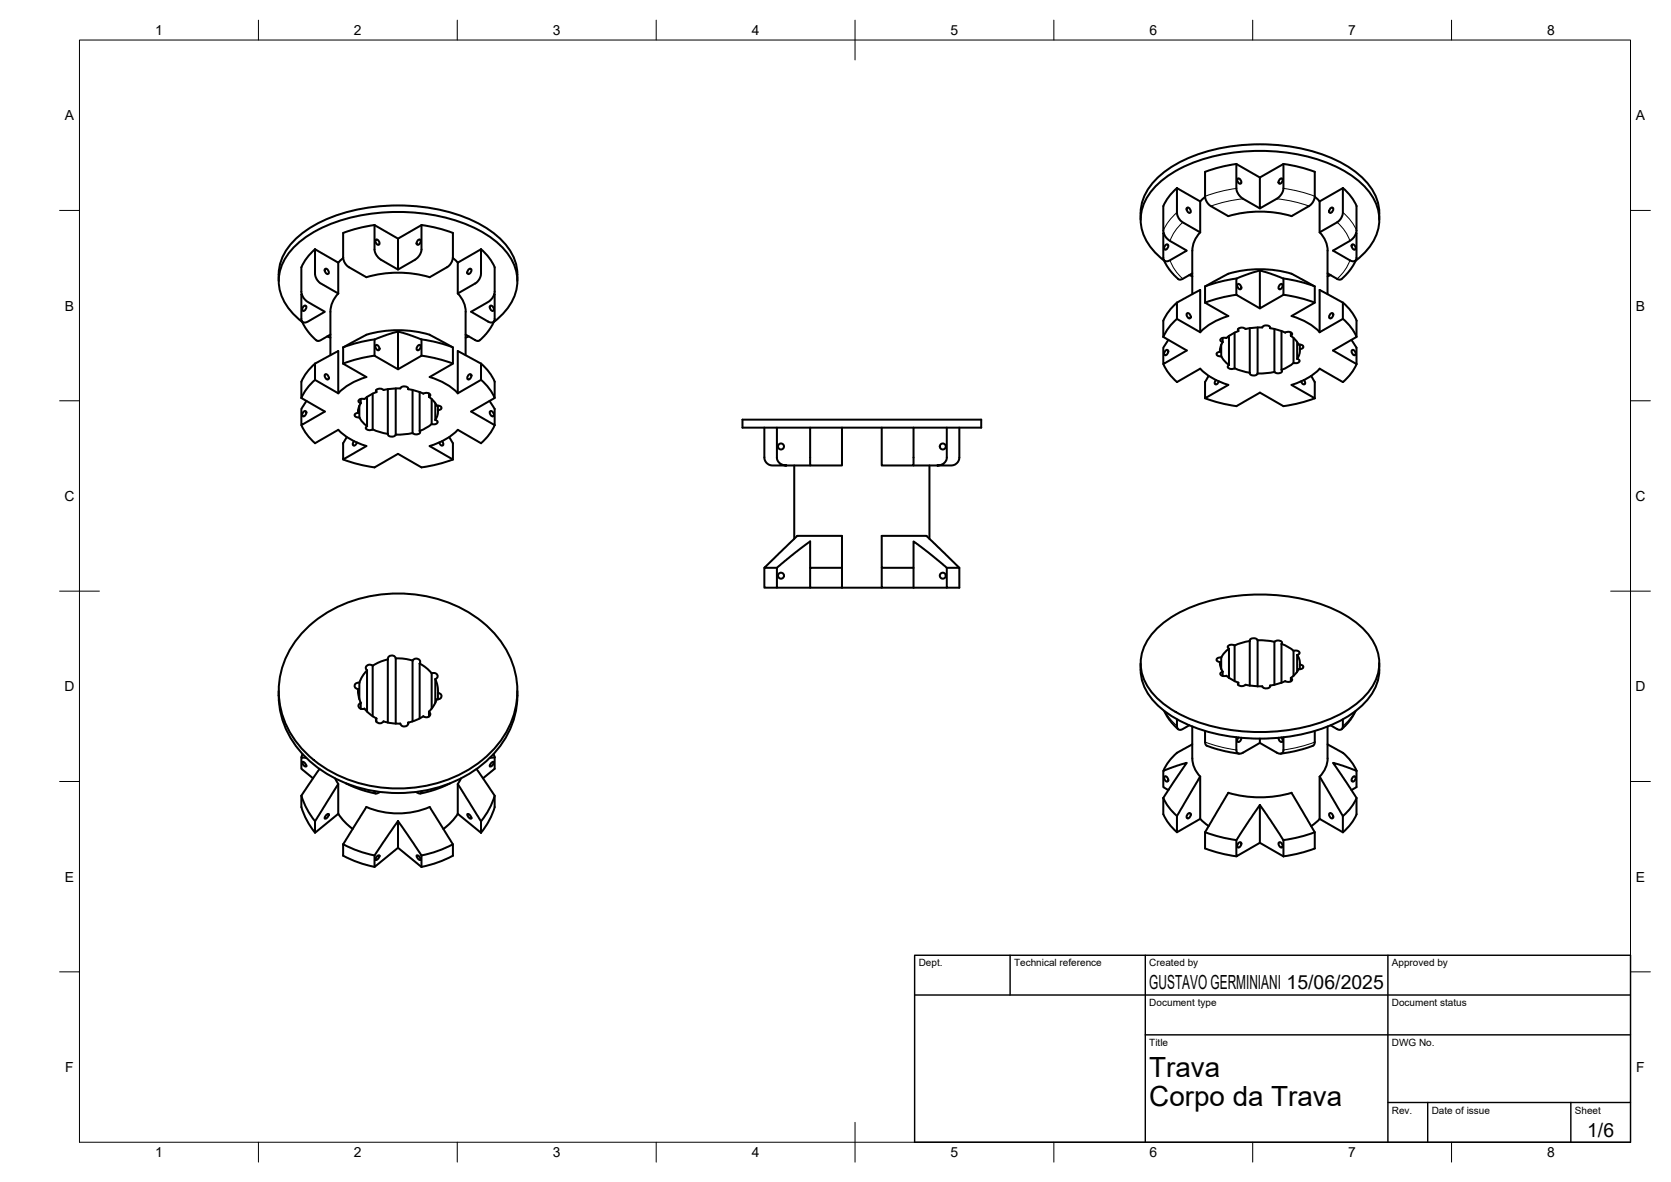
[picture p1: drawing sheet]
<svg xmlns="http://www.w3.org/2000/svg" width="420mm" height="297mm" viewBox="0 0 420 297" stroke-linecap="round" stroke-linejoin="round" font-family="sans-serif">
<!-- layer: Visible -->
<g fill="none" stroke="#000" stroke-width=".51">
<path d="M86.3 58.6v6.1l.3 1.2 1 1.2 4.5 2.6M94.2 56.6v6.3l.3 .9 .6 .9 .7 .6 4.3 2.4M94.2 56.6l5.9 3.4M94.2 56.6l-3.7 .6-4.2 1.3M100.1 60l5.9-3.4v6.3l-.3 .9-.6 .9-.8 .6-4.2 2.4zM106 56.6l.9 .1a34.2 34.2 0 0 1 7 1.9v6.1l-.4 1.2-.9 1.2-4.6 2.6a28.3 28.3 0 0 0-15.9 0M286.8 53.6v1.6M286.8 53.5a13.3 13.3 0 0 1 5.8-10.2 40.2 40.2 0 0 1 24.2-7 40.2 40.2 0 0 1 24.2 7 13.2 13.2 0 0 1 5.8 11.9M295.9 47.3v6.3l.5 1.2 1 1.1 4.4 2.5M295.9 47.3l5.9 3.3M295.9 47.3a12.6 12.6 0 0 0-3.4 4.5v6.3l.4 1.1 1.2 1.3 4.3 2.5-4.3 2.5-.6 .2-.6-.1-.4-.7 .1-6.3M298.4 52.3a.76 .76 0 0 1 .9 .3 .76 .76 0 0 1-.1 .9l-.7-.5z"/>
<path d="M301.8 50.6v7.8M301.8 58.4l-1.3 1.9-.7 2v11.6M303 43.2v6.2l.4 1.3 1 1.1 4.5 2.5a28.4 28.4 0 0 1 15.9 0M303 49.5l-1.2 1.1M310.9 41.2l-3.6 .7-4.3 1.3M311.1 44.9a.76 .76 0 0 1 .9 .4 .76 .76 0 0 1-.1 .9l-.7-.5zM316.8 44.6l-5.9-3.4v6.2l.2 1 1.2 1.4 4.5 2.6M316.8 44.6l5.9-3.4v6.2l-.3 1-1.2 1.4-4.4 2.6zM321.8 45.1l.5-.3a.76 .76 0 0 1 .1 .9 .76 .76 0 0 1-.9 .4v-.6zM322.7 41.2l4.5 .9 3.4 1.1v6.2l-.4 1.3-1 1.1-4.5 2.5M330.6 49.5l1.2 1.1M331.8 50.6l5.9-3.3v6.3l-.5 1.2-1 1.1-4.4 2.5"/>
<path d="M331.8 50.6v7.8M331.8 58.4l1.4 1.9 .6 2v11.6M334.5 52.4l.5-.3a.76 .76 0 0 1 .1 .9 .76 .76 0 0 1-.8 .4l-.1-.5zM337.7 47.3a12.6 12.6 0 0 1 3.4 4.5M341.1 51.8v6.3l-.4 1.1-1.2 1.3-4.3 2.5 4.3 2.5 .6 .2 .6-.1 .4-.7-.1-6.3M70.1 70.6a13.1 13.1 0 0 1 5.8-11.9 40.1 40.1 0 0 1 24.2-7.1 40.1 40.1 0 0 1 24.2 7.1 13.3 13.3 0 0 1 5.8 11.9M75.8 67.2v6.3l.3 1 1.2 1.3 4.4 2.5-4.3 2.5-.6 .3-.7-.2-.3-.6 .1-6.4M76.3 77l.5-.2a.76 .76 0 0 1 .1 .9 .76 .76 0 0 1-.9 .3v-.5zM79.2 62.6v6.2l.4 1.3 .9 1 4.5 2.7M79.2 62.6l5.8 3.4M79.2 62.6a12.7 12.7 0 0 0-3.4 4.6M81.7 67.6a.76 .76 0 0 1 .8 .4 .76 .76 0 0 1-.1 .9l-.6-.5z"/>
<path d="M85 66v7.8M85.1 73.7l-1.4 1.9-.6 2.1v11.6M86.3 64.8l-1.2 1.2M94.4 60.3a.76 .76 0 0 1 .9 .3 .76 .76 0 0 1-.1 .9l-.7-.4zM105.1 60.4l.4-.2a.76 .76 0 0 1 .1 .9 .76 .76 0 0 1-.8 .3v-.5zM113.9 64.8l1.2 1.2M115.1 66v7.8M115.1 73.7l1 1.3 .6 1.3 .4 2M117.1 78.3v11M117.8 67.7l.5-.2a.76 .76 0 0 1 .1 .9 .76 .76 0 0 1-.8 .4l-.1-.6zM120.9 62.6v6.2l-.3 1.3-1 1-4.5 2.7M120.9 62.6l-5.8 3.4"/>
<path d="M120.9 62.6a12.3 12.3 0 0 1 3.5 4.6v6.3l-.3 1-1.2 1.3-4.4 2.5 4.3 2.5 .6 .3 .7-.2 .3-.6-.1-6.4M123.2 76.9a.76 .76 0 0 1 .8 .3 .76 .76 0 0 1-.1 1l-.6-.5zM292.6 65.2l1.4 2.5 2.2 2.4M292.7 65.5a12.8 12.8 0 0 1-5.7-12 15.5 15.5 0 0 1 7.8-10.1 45.9 45.9 0 0 1 30.6-4.8 32.5 32.5 0 0 1 17.7 8.3 11.1 11.1 0 0 1 .5 16.1l-2.7 2.5M293 61.6l.5-.2a.76 .76 0 0 1 .1 .9 .76 .76 0 0 1-.8 .4l-.1-.6zM295.9 76.1l5.9-3.2v10.6M295.9 76.1v4l5.9 3.4M295.9 76a12.6 12.6 0 0 0-3.4 4.6v4.1M298.4 78.8a.76 .76 0 0 1 .9 .3 .76 .76 0 0 1-.1 .9l-.7-.4zM299 69.1l.8 .3M299.8 68.7l-2.5 1.4-.7 .2-.4-.2M308.9 79.4a16.1 16.1 0 0 0-7.1 4.1"/>
<path d="M310.9 70l-3.6 .7-4.3 1.3M310.9 74.1l-3.6 .7-4.3 1.3M311.1 71.5a.76 .76 0 0 1 .9 .3 .76 .76 0 0 1-.1 .9l-.7-.5zM316.8 68l2.8 .8 3.1 1.2v4.1l-5.9 3.4zM316.8 68l-2.8 .8-3.1 1.2v4.1l5.9 3.4M321.8 71.6l.5-.3a.76 .76 0 0 1 .1 .9 .76 .76 0 0 1-.9 .4v-.5zM322.7 70l3.7 .7 4.2 1.3M322.7 74.1l3.7 .7 4.2 1.3M324.7 68.8l5.9 3.2v4.1l-5.9 3.3M324.8 68.8a26 26 0 0 0-16.7 .4l-5.1 2.8v4.1l5.8 3.3M324.8 79.4a16.1 16.1 0 0 1 7 4.1M331.8 72.9l5.9 3.2v4l-5.9 3.4z"/>
<path d="M333.8 68.7l2.5 1.4 .7 .2 .3-.2M334.5 78.9l.5-.2a.76 .76 0 0 1 .1 .9 .76 .76 0 0 1-.8 .3l-.1-.5zM334.6 69.1l-.8 .3M337.7 76a12.6 12.6 0 0 1 3.4 4.6M339.9 61.5a.76 .76 0 0 1 .8 .4 .76 .76 0 0 1-.1 .9l-.6-.5zM341 65.2l-1.4 2.5-2.2 2.4M75.8 95.9v4.1l5.9 3.4-5.9 3.4v-4l1.3-2M75.9 80.6l1.3 2.4 1.2 1.4 1.3 1.2h.7l2.7-1.5M76 80.9a12.8 12.8 0 0 1-5.8-12 15.5 15.5 0 0 1 7.9-10.1 45.8 45.8 0 0 1 30.6-4.8 32.5 32.5 0 0 1 17.7 8.3 11.2 11.2 0 0 1 .4 16.2l-2.7 2.4M79.2 91.4l5.8-3.2v10.6l-5.8-3.3zM79.2 91.4a12.7 12.7 0 0 0-3.4 4.5M79.2 95.5a12.7 12.7 0 0 0-3.4 4.5"/>
<path d="M81.7 94.1a.76 .76 0 0 1 .8 .4 .76 .76 0 0 1-.1 .9l-.6-.5zM82.3 84.5l.8 .4M92.1 84.1l-5.8 3.2v4.1l5.8 3.3M92.1 94.7a16.1 16.1 0 0 0-7 4.1M92.1 84.1a26.7 26.7 0 0 1 16.4 .3l5.4 2.9v4.1l-5.9 3.3a16 16 0 0 1 7.1 4.1M92.3 99.7v7.4l-.3 .4a1.18 1.18 0 0 0 1.7 .4M93.7 98.9v9M94.2 85.3l-3.7 .7-4.2 1.3M94.2 89.4l-3.7 .7-4.2 1.3M94.4 86.8a.76 .76 0 0 1 .9 .3 .76 .76 0 0 1-.1 .9l-.7-.4zM94.6 98v.5M94.7 98.5l-1.7 .8-1.4 1-.8-.1-.5 .2-.2 .4 .1 .2 .5 .3"/>
<path d="M97.5 97.8v11.2M99.5 97.6v11.6M100.1 83.3v9.5l5.9-3.4M100.1 83.3l5.9 2M100.1 83.3l-5.9 2v4.1l5.9 3.4M102.6 97.8l1.8 .4 2.1 .7a1.18 1.18 0 0 1 1.7 .5l-.3 .3M102.6 97.8a1.11 1.11 0 0 0-.9-.7 1.11 1.11 0 0 0-1 .5l-1.9 .1-2.4 .3a1.18 1.18 0 0 0-1.9 .3l.1 .2M102.6 97.6v.2M103.7 98v10.8M105.1 86.9l.4-.2a.76 .76 0 0 1 .1 .9 .76 .76 0 0 1-.8 .3v-.5zM105.5 98.5v9.8M106 85.3v4.1"/>
<path d="M106 85.3l3.6 .7 4.3 1.3M106 89.4l3.6 .7 4.3 1.3M107.9 99.7l1.1 1.1 .8 1.1 .8 .1a.47 .47 0 0 1 .4 .4 .47 .47 0 0 1-.2 .5l-.7 .2M107.9 98.9v.8M115.1 88.2l5.8 3.2v4.1l-5.8 3.3zM117.8 94.3l.5-.3a.76 .76 0 0 1 .1 .9 .76 .76 0 0 1-.8 .4l-.1-.6zM117.9 84.5l-.8 .4M120.9 91.4a12.3 12.3 0 0 1 3.5 4.5v4.1l-5.9 3.4 5.9 3.4v-4l-1.3-2M120.9 95.5a12.7 12.7 0 0 1 3.5 4.5M124.3 80.6l-1.4 2.4-1.1 1.4-1.4 1.2h-.7l-2.6-1.5M292.5 84.7l5.9 3.4-5.9 3.4v-4.1l1.3-2M292.5 91.5a13 13 0 0 0 3.4 4.5l5.9-3.3a15.6 15.6 0 0 0 7.1 4l-5.9 3.4v-4.1l.9-1.5"/>
<path d="M293 88.2l.5-.3a.76 .76 0 0 1 .1 .9 .76 .76 0 0 1-.8 .4l-.1-.6zM295.9 80.1a12.6 12.6 0 0 0-3.4 4.6M305.7 95.5l-.3 .6 .1 .4a.69 .69 0 0 0 1-.7M306.7 87.7v.7M307.1 86.6v2.9l.8 1.2 1.1 1M307.4 84.9v1.1M307.5 86l-.7 1.4v1a.71 .71 0 0 0-.9 .8l.4 .3 .8 .1M309 84.4v7.3M309 91.7l-.3 .4a1.18 1.18 0 0 0 1.7 .4l1.6 .6 2.3 .6M310.4 83.6v9M311.4 83.2l-1.7 .8-1.3 .9h-.8l-.6 .2-.2 .4 .1 .2 .5 .3M314.2 82.5v11.2"/>
<path d="M316.2 82.3v11.6M319.3 82.2l.1 .3 1.7 .3 2.1 .8a1.18 1.18 0 0 1 1.7 .4l-.3 .4v-.8M319.4 82.5a1.11 1.11 0 0 0-1-.7 1.11 1.11 0 0 0-1 .5h-1.9l-2.3 .4a1.16 1.16 0 0 0-2 .3l.2 .2v-.6M320.4 82.7v10.8M320.5 93.5l-1.8 .3-2.5 .1a1.12 1.12 0 0 1-1 .5 1.12 1.12 0 0 1-1-.7M322.2 83.2v9.7M322.2 92.9a.82 .82 0 0 1-.3 .9 .82 .82 0 0 1-1 0l-.5-.3M324.6 84.4l1.2 1 .7 1.2 .8 .1a.47 .47 0 0 1 .4 .4 .47 .47 0 0 1-.2 .5l-.7 .1M324.7 96.7l5.9 3.4M325.2 84.9v6.3M325.3 91.2l-1.4 1-1.7 .7M326.2 86v4.2l.6-1.5v-1"/>
<path d="M326.2 90.2l.5 .3 .1 .2-.2 .3-.5 .3-.8-.1M326.8 86.6v1.1M327.9 95.5l.3 .6-.1 .4a.69 .69 0 0 1-1-.7M329.7 94.5l.9 1.5v4.1M337.7 96l-5.9-3.3a15.6 15.6 0 0 1-7 4M337.7 80.1a12.6 12.6 0 0 1 3.4 4.6M339.9 88a.76 .76 0 0 1 .8 .4 .76 .76 0 0 1-.1 .9l-.6-.5zM341.1 80.6v4.1l-5.9 3.4 5.9 3.4v-4.1l-1.3-2M341.1 91.5a12.6 12.6 0 0 1-3.4 4.5M75.8 106.8a13 13 0 0 0 3.4 4.6l5.9-3.4a15.6 15.6 0 0 0 7 4.1M76.3 103.5l.5-.2a.76 .76 0 0 1 .1 .9 .76 .76 0 0 1-.9 .3v-.5zM86.3 115.5l4.2 1.3 3.7 .7"/>
<path d="M87.2 109.8l-.9 1.6v4.1l5.8-3.4M89 110.9l-.3 .5 .1 .5a.69 .69 0 0 0 .9-.7M90 103.1v.7M90.4 101.9v3M90.7 100.3v1M90.7 101.3l-.6 1.5v1a.7 .7 0 0 0-.9 .7l.4 .3 .8 .1 .7 1.2 1.2 1M93.7 107.9l2.1 .8 1.7 .3a1.1 1.1 0 0 0 1 .7 1.1 1.1 0 0 0 1-.5h1.9l2.3-.4a1.18 1.18 0 0 0 2-.3l-.2-.2M94.2 117.5l5.9-3.4 5.9 3.4M108.5 106.6l-1.3 .9-1.7 .8M108.5 100.3v6.3M109.5 105.5l.5 .3v.2l-.2 .4-.5 .2h-.8M109.5 101.3v4.2"/>
<path d="M110.1 101.9v1.2M110.1 103.1v1l-.7 1.4M111.2 110.9l.3 .5-.1 .5a.69 .69 0 0 1-1-.7M113 109.8l.9 1.6v4.1M113.9 115.5l-4.3 1.3-3.6 .7M123.2 103.4a.76 .76 0 0 1 .8 .4 .76 .76 0 0 1-.1 .9l-.6-.5zM124.4 106.8a12.7 12.7 0 0 1-3.5 4.6l-5.8-3.4a15.6 15.6 0 0 1-7.1 4.1l5.9 3.4M186.7 105.5h60v2h-60zM192.2 107.5v7.6l.3 .9 .7 .7 .8 .3h3.7l-1.4-.4-.6-.6-.3-.6-.1-7.9M197.7 117h6M199.7 117v18.4M203.7 107.5v9.5h8v-9.5"/>
<path d="M221.7 107.5v9.5h8v-9.5M229.7 117h6M233.7 117v18.4M238.1 107.5l-.1 7.9-.3 .7-.6 .5-1.4 .4h3.8l.7-.3 .7-.7 .3-.9v-7.6M303 100.1l4.3 1.3 3.6 .7M330.6 100.1l-4.2 1.3-3.7 .7-5.9-3.4-5.9 3.4M77.3 157.7a34.5 34.5 0 0 1 33.1-7.1 27.8 27.8 0 0 1 18.1 15.1 21.1 21.1 0 0 1-5.6 23.9 34.5 34.5 0 0 1-33.1 7.1 27.8 27.8 0 0 1-18.1-15.1 21.1 21.1 0 0 1 5.6-23.9zM192.2 142.7v5h3.1M195.3 142.7h-3.1l7.3-7.1a2.08 2.08 0 0 1 2.3-.9h9.9v13M203.7 142.7v-6.6l-3.6 2.7-4.8 3.9v5h8.4M211.7 147.7h10M211.7 142.7h-8v5h8"/>
<path d="M221.7 142.7v5h8M229.7 142.7h-8v-8h9.9a2.27 2.27 0 0 1 2.5 1l7.1 7h-3.1l-4.8-3.9-3.6-2.7v11.6M229.7 147.7h8.4M238.1 142.7v5h3.1v-5M290.9 157.9a34.6 34.6 0 0 1 20.5-8.2 46.1 46.1 0 0 1 26.6 4.8 16.3 16.3 0 0 1 8.6 10.1 11.6 11.6 0 0 1-3.9 10.8 34.6 34.6 0 0 1-20.4 8.3 46.1 46.1 0 0 1-26.7-4.8 16.3 16.3 0 0 1-8.6-10.1 11.6 11.6 0 0 1 3.9-10.9zM70.1 173.7a22.9 22.9 0 0 0 11.2 20.2 35 35 0 0 0 40.8-2.4 22.3 22.3 0 0 0 8-17.8M90 173.2v.9M90.4 171.6v4.1M90.7 176.6v1.5M90.7 176.6a.84 .84 0 0 0-.5 1.2 .84 .84 0 0 0 1.2 .4l.2-.1 1.4 1.3 1.6 1.1a.98 .98 0 0 0 .6 1.2 .98 .98 0 0 0 1.2-.4l1.8 .4 2.5 .1a1.01 1.01 0 0 0 1.1 .8 1.01 1.01 0 0 0 .8-1M92.3 168.5l-1.2 1.4-.7 1.7a.85 .85 0 0 0-1.2 .6 .85 .85 0 0 0 .9 1l.1 1.7 .5 1.7M93.7 167.3v12.7"/>
<path d="M97.5 165.7v15.9M99.5 165.5v16.3M99.5 165.5l2.5 .1 1.7 .4M99.5 165.5a1.01 1.01 0 0 0-1.1-.8 1.01 1.01 0 0 0-.9 1l-1.7 .5-2.1 1.1a.91 .91 0 0 0-1.3-.1 .91 .91 0 0 0-.1 1.3v10.3M103.7 166v15.3M103.7 166a.97 .97 0 0 1 1.3-.4 .97 .97 0 0 1 .5 1.1v13.9M105.5 166.7l1.7 1.1 1.3 1.4M107.9 178.8v1.3M107.9 178.8a.92 .92 0 0 1-.1 1.4 .92 .92 0 0 1-1.3-.2l-2.1 1.1-1.8 .5M108.5 169.2a.87 .87 0 0 1 1.3 .2 .87 .87 0 0 1-.3 1.3M108.5 169.2v8.9M109.4 170.7l.6 1.7 .1 1.7"/>
<path d="M109.5 170.7v5.9M110.1 174.1v1.7M110.1 174.1a.85 .85 0 0 1 .9 1 .85 .85 0 0 1-1.2 .6l-.8 1.7-1.1 1.4M286.8 166.7v1.6M292.7 178.7l1.4 2.2 2.1 2.3M306.8 166.4v.9l.7 1.5M307.1 165.2v3M307.4 168.8v1M307.4 168.8l-.5 .3-.1 .2 .2 .4 .6 .2 .7-.1M308.4 169.8l1.3 1 1.7 .8M309 163l-1.1 1.1-.8 1.1-.8 .1a.47 .47 0 0 0-.4 .4 .47 .47 0 0 0 .2 .5l.7 .2-.1 .6M310.4 162.2v9"/>
<path d="M311.4 171.6v.6M311.4 171.6a.82 .82 0 0 0 .3 .8 .82 .82 0 0 0 1 0l.5-.3M313.2 172.1l4.2 .4a1.11 1.11 0 0 0 1 .5 1.11 1.11 0 0 0 1-.7M314.2 161.1v11.2M314.2 161.1a1.12 1.12 0 0 1 1-.7 1.12 1.12 0 0 1 1 .5l2.5 .1 1.8 .3M314.3 161.1l-2.3 .5-1.6 .6a1.18 1.18 0 0 0-1.7 .5l.3 .3v7.4M316.2 160.9v11.6M320.4 161.3v10.8M320.4 161.3a1.16 1.16 0 0 1 2 .3l-.2 .2M322.2 161.8v9.8M322.2 161.8l1.7 .8 1.4 1M324.6 171.2v-.8l.3 .3a1.18 1.18 0 0 1-1.7 .5l-2.1 .7-1.7 .4-.1 .2"/>
<path d="M325.2 163.6v6.2M325.3 163.6l.8-.1 .5 .2 .2 .4-.1 .2-.5 .3M326.2 164.6v4.2M326.2 164.6l.6 1.4v1M326.8 167l.9 .4a.77 .77 0 0 1-.4 .7 .77 .77 0 0 1-.8 .1l-.7 1.1-1.2 1.1M326.8 167v1.2M340.9 178.7l-1.4 2.2-2.1 2.3M346.8 166.7a12.9 12.9 0 0 1-5.8 11.8 40.2 40.2 0 0 1-24.2 7.1 40.2 40.2 0 0 1-24.2-7.1 13.3 13.3 0 0 1-5.8-10.2M75.8 200a18.7 18.7 0 0 0 3.4 6.4M76 191.4l.7 .4 .3 .5v.3l-.7-.3-.3-.5zM76.1 189.5l-.3 .8M77 190.5l-1.2-.2v2.9l2.9 2.4"/>
<path d="M80.3 193.3l-4.5 6.7v2.8M84.3 195.6l.8 1.4M85 197v7.5l-5.8 4.8v-2.9zM87 196.9l3.8 1.6 3.7 .9M94.2 198.8l.1 .5 .2 .1 1-.4M94.6 180.6v.8M102.6 181.6v.3M106 198.8l-.1 .5-.3 .1-1-.4M113.2 196.9l-3.9 1.6-3.6 .9M115.1 197l5.8 9.4v2.9M115.1 197v7.5l5.8 4.8M115.9 195.6l-.8 1.4"/>
<path d="M119.8 193.3l4.4 6.4a6.3 6.3 0 0 1-.3 4.6l-1.5 2.9-1.5 2.1M123.2 190.5l1.2-.2v2.9l-2.9 2.4M123.5 191.8l.4-.4 .3 .2-.3 .7-.7 .3v-.3zM124.1 189.5l.3 .8M124.4 200a18.7 18.7 0 0 1-3.5 6.4M292.8 195.2a.76 .76 0 0 1 .8 .3 .76 .76 0 0 1-.1 .9l-.6-.4zM293.8 198.6l-1.3-.8v-4.1l5.9-2-5.9 8.8M295.9 180.8v1.8l.5 .7 .7 .1 1.9-1.1M299.8 182.6v8.7l.7 2 1.3 1.9M299.8 187.1l-1.1 .5a11.5 11.5 0 0 0-6.2 6.1M301.8 195.2l-5.9 9.9M301.8 195.2v10.6"/>
<path d="M303 183.7v2.9l.4 .8 4.8 1.4 3.4 .6M310.9 185.3v3.4l.2 .5 .4 .2 .9-.2 4.4-2.5M311.4 185.3l-.3 .7 .1 .5 .7-.4 .2-.7M322.2 185.3l.3 .7-.1 .5-.7-.4-.2-.7M322.7 185.3v3.4l-.3 .5-.4 .2-.8-.2-4.4-2.5v-1.1M324.7 199.2l5.9 9.9v4.1l-3.4 1.1-4.5 .9M324.8 199.2a28.4 28.4 0 0 1-15.9 0l-5.9 9.9v4.1M330.6 183.7v2.9l-.4 .8-4.8 1.4-3.4 .6M331.8 195.2l5.9 9.9v4.1l-5.9-3.4M331.8 195.2v10.6M333.8 182.6v8.7l-.6 2-1.4 1.9M333.8 187.1l3.9 2.1"/>
<path d="M337.7 180.8v1.8l-.5 .7-.7 .1-1.9-1.1M337.7 189.2a12.6 12.6 0 0 1 3.4 4.5M339.8 198.6l1.3-.8v-4.1l-5.9-2 5.9 8.8v4.1M340.2 195.3l.4-.2a.76 .76 0 0 1 .1 .9 .76 .76 0 0 1-.8 .3v-.5zM75.8 202.8a18.7 18.7 0 0 0 3.4 6.5M82 204.9l.4-.3 .3 .1-.3 .7-.7 .3v-.3zM85.1 204.5l1.8 2.3 1.8 1.5M86.3 212.2a28.1 28.1 0 0 0 7.9 2.8M86.3 215a28.1 28.1 0 0 0 7.9 2.8M92.1 202.8l-5.8 9.4v2.9M92.1 202.8a20.4 20.4 0 0 0 15.9 0l5.9 9.4v2.9a29 29 0 0 1-7.9 2.7M94.7 215.3l.5-.4 .2 .2-.3 .7-.7 .3v-.3z"/>
<path d="M100.1 206.3v6.7l5.9 4.9M100.1 206.3l5.9 8.7M100.1 206.3l-5.9 8.7v2.9l5.9-4.9M104.8 214.9l.7 .4 .3 .5-.1 .3-.6-.3-.3-.5zM106 215v2.9M113.9 212.2a28.1 28.1 0 0 1-7.9 2.8M115.1 204.5l-1.9 2.3-1.7 1.5M117.6 204.6l.6 .3 .3 .5v.3l-.7-.3-.3-.5zM292.5 200.5v4.1a12.6 12.6 0 0 0 3.4 4.5M292.5 200.5a12.6 12.6 0 0 0 3.4 4.6M295.9 205.1v4.1l5.9-3.4M298.7 204.5l.5-.2a.76 .76 0 0 1 .1 .9 .76 .76 0 0 1-.9 .4v-.6z"/>
<path d="M301.8 205.8l2.1 1.8M303 209.1l4.3 1.3 3.6 .7M303 213.2l4.3 1.3 3.6 .7M311.4 211.9l.5-.3a.76 .76 0 0 1 .1 .9 .76 .76 0 0 1-.9 .4v-.5zM316.8 202.3v9.5l5.9 3.4M316.8 202.3l5.9 8.8M316.8 202.3l-5.9 8.8v4.1l5.9-3.4M321.5 211.7a.76 .76 0 0 1 .9 .4 .76 .76 0 0 1-.1 .9l-.7-.5zM322.7 211.1v4.1M330.6 209.1l-4.2 1.3-3.7 .7M331.8 205.8l-2.1 1.8M334.3 204.4a.76 .76 0 0 1 .8 .4 .76 .76 0 0 1-.1 .9l-.7-.5z"/>
<path d="M341.1 200.5a12.6 12.6 0 0 1-3.4 4.6M341.1 204.6a12.6 12.6 0 0 1-3.4 4.5"/>
<circle cx="196.4" cy="112.2" r=".75"/>
<circle cx="237.1" cy="112.2" r=".75"/>
<circle cx="196.4" cy="144.7" r=".75"/>
<circle cx="237.1" cy="144.7" r=".75"/>
</g>
<!-- layer: Visible Narrow -->
<g fill="none" stroke="#000" stroke-width=".25">
<path d="M295.9 53.4a12.6 12.6 0 0 0-3.4 4.5M297.4 55.9a11 11 0 0 0-3.2 4.6M310.9 47.3l-3.6 .7-4.3 1.3M312.6 50a34.7 34.7 0 0 0-8.1 1.8M321 50a34.7 34.7 0 0 1 8.1 1.8M322.7 47.3l3.7 .7 4.2 1.3M336.2 55.9a11 11 0 0 1 3.2 4.6M337.7 53.4a12.6 12.6 0 0 1 3.4 4.5M294.2 65.4a11 11 0 0 0 3.2 4.7M339.4 65.4a11 11 0 0 1-3.2 4.7M293 178.8l1 1.6 1.9 2M340.6 178.8l-1 1.6-1.9 2"/>
<path d="M303 186.5l4.3 1.3 3.6 .7M330.6 186.5l-4.2 1.3-3.7 .7"/>
</g>
<!-- layer: BORDER -->
<g fill="none" stroke="#000" stroke-width=".25">
<path d="M20 10.1h390v276.9h-390zM65 5.1v5M115 5.1v5M165 5.1v5M215 5.1v10M265 5.1v5M315 5.1v5M365 5.1v5M15 52.9h5M410 52.9h5M15 100.7h5M410 100.7h5"/>
<path d="M15 148.6h10M405 148.6h10M15 196.4h5M410 196.4h5M15 244.2h5M410 244.2h5M65 287v5M115 287v5M165 287v5M215 282.1v9.9M265 287v5M315 287v5"/>
<path d="M365 287v5"/>
</g>
<!-- layer: TITLEBLOCK -->
<path d="M230 240.1h180v46.9h-180zM230 250h180M254 240.1v9.9M288 240.1v46.9M349 240.1v46.9M288 260.1h122M349 277.1h61M359 277.1v9.9M395 277.1v9.9" fill="none" stroke="#000" stroke-width=".36"/>
<g font-size="7">
<text x="289" y="270.6">Trava</text>
<text x="289" y="278.1">Corpo da Trava</text>
</g>
<g font-size="4.9">
<text x="289" y="248.5">GUSTAVO GERMINIANI 15/06/2025</text>
<text x="399.1" y="285.7">1/6</text>
</g>
<g font-size="3.5">
<text x="39" y="8.8">1</text>
<text x="89" y="8.8">2</text>
<text x="139" y="8.8">3</text>
<text x="189" y="8.8">4</text>
<text x="239" y="8.8">5</text>
<text x="289" y="8.8">6</text>
<text x="339" y="8.8">7</text>
<text x="389" y="8.8">8</text>
<text x="16.3" y="30.2">A</text>
<text x="411.3" y="30.2">A</text>
<text x="16.3" y="78">B</text>
<text x="411.3" y="78">B</text>
<text x="16.2" y="125.9">C</text>
<text x="411.2" y="125.9">C</text>
<text x="16.2" y="173.7">D</text>
<text x="411.2" y="173.7">D</text>
<text x="16.3" y="221.6">E</text>
<text x="411.3" y="221.6">E</text>
<text x="16.4" y="269.4">F</text>
<text x="411.4" y="269.4">F</text>
<text x="39" y="290.8">1</text>
<text x="89" y="290.8">2</text>
<text x="139" y="290.8">3</text>
<text x="189" y="290.8">4</text>
<text x="239" y="290.8">5</text>
<text x="289" y="290.8">6</text>
<text x="339" y="290.8">7</text>
<text x="389" y="290.8">8</text>
</g>
<g font-size="2.5">
<text x="231" y="242.9">Dept.</text>
<text x="255" y="242.9">Technical reference</text>
<text x="289" y="242.9">Created by</text>
<text x="350" y="242.9">Approved by</text>
<text x="289" y="252.8">Document type</text>
<text x="350" y="252.8">Document status</text>
<text x="289" y="262.9">Title</text>
<text x="350" y="262.9">DWG No.</text>
<text x="350" y="279.9">Rev.</text>
<text x="360" y="279.9">Date of issue</text>
<text x="396" y="279.9">Sheet</text>
</g>
</svg>
